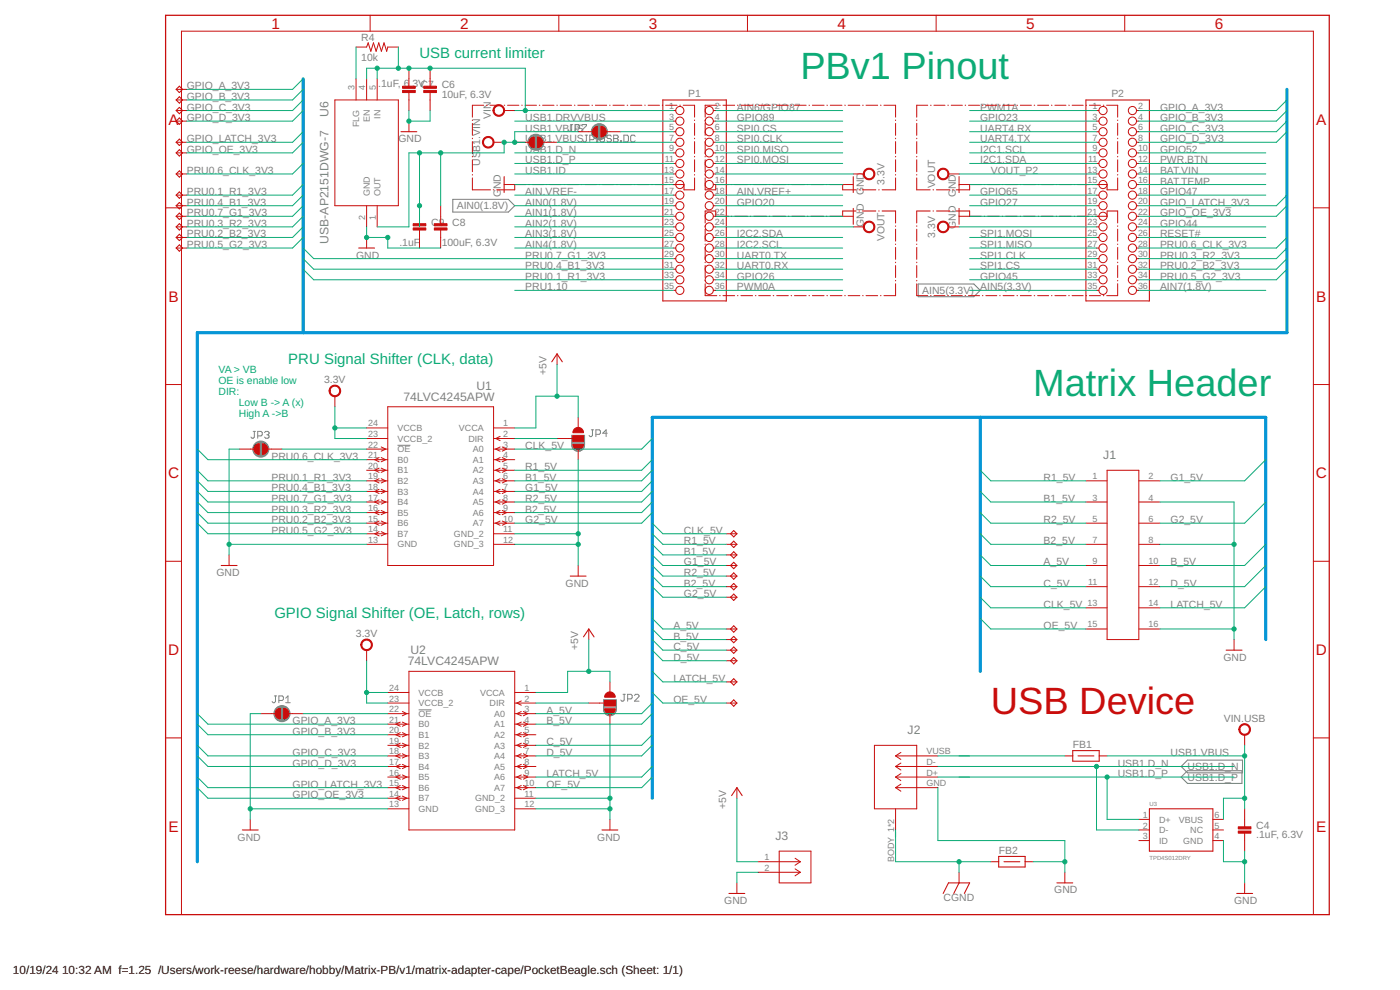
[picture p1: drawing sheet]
<svg xmlns="http://www.w3.org/2000/svg" width="420mm" height="297mm" viewBox="0 0 420 297" stroke-linecap="round" stroke-linejoin="round" font-family="sans-serif">
<g fill="none" stroke="#808080" stroke-width=".3">
<path d="M171.2 37.4h.7M171.6 37.4v1.7l-.4 .3h-.3l-.4-.3M172.6 38.7h1l.3-.3v-.7l-.3-.3h-1v2M174.6 37.4h1.4v.3l-1.4 1.4v.3M175.6 40.6h.7M176 40.6v1.6l-.4 .4h-.3l-.3-.4M177 41.9h1l.4-.3v-.7l-.4-.3h-1v2M179 42.2h.4v.4h-.4zM180.1 40.6v1.6l.3 .4h.7l.3-.4v-1.6M183.5 40.9l-.4-.3h-.6l-.4 .3v.3l.4 .4h.6l.4 .3v.3l-.4 .4h-.6l-.4-.4M184.2 40.6h1l.3 .3v.3l-.3 .4 .3 .3v.3l-.3 .4h-1zM184.2 41.6h1"/>
<path d="M186.2 42.2h.3v.4h-.3zM187.2 40.6h1.1l.3 .3v1.3l-.3 .4h-1.1zM190.6 40.9l-.3-.3h-.7l-.3 .3v1.3l.3 .4h.7l.3-.4M76 129.4h.7M76.3 129.4v1.7l-.3 .4h-.4l-.3-.4M77.3 130.8h1.1l.3-.3v-.7l-.3-.4h-1.1v2.1M79.4 129.8l.3-.4h.7l.4 .4v.3l-.4 .4M80.1 130.5h.3M80.4 130.5l.4 .3v.3l-.4 .4h-.7l-.3-.4M119.3 133.6h3.9M177.5 129h.6M177.8 129v1.7l-.3 .3h-.4l-.3-.3"/>
<path d="M178.8 130.3h1.1l.3-.3v-.7l-.3-.3h-1.1v2M182.2 130h-1.3l1-1v2M82.3 208.8h.7M82.7 208.8v1.7l-.4 .3h-.3l-.3-.3M83.7 210.2h1l.3-.4v-.7l-.3-.3h-1v2M85.7 210.8h1.4M85.7 209.5l.7-.7v2M125.6 213h3.9M187 208.3h.7M187.3 208.3v1.7l-.3 .4h-.4l-.3-.4M188.4 209.7h1l.3-.3v-.7l-.3-.4h-1v2.1M190.4 208.7l.4-.4h.6l.4 .4v.3l-1.4 1.4h1.4"/>
</g>
<g fill="#808080" stroke="#808080" stroke-width=".3">
<circle cx="84.6" cy="214.1" r="2.41"/>
<circle cx="78.3" cy="134.7" r="2.41"/>
<circle cx="160.8" cy="42.7" r="2.41"/>
<circle cx="179.9" cy="39.5" r="2.41"/>
</g>
<g fill="none" stroke="#808080" stroke-width=".32">
<path d="M135.9 59.8h16.7l1.9 1.9-1.9 1.9h-16.7zM275.6 85.2h16.7l1.9 1.9-1.9 1.9h-16.7zM171.6 133.5h3.8M171.6 133.3h3.8M171.6 133h3.8M171.6 132.7h3.8M171.6 132.4h3.8M171.6 132.1h3.8M171.6 131.8h3.8M171.6 131.6h3.8M171.6 131.3h3.8M171.6 131h3.8"/>
<path d="M171.6 130.7h3.8M171.6 133.8v-3.2h3.8v3.2M171.6 133.8l.5 .9M171.6 133.8h3.8M171.7 134.1h3.6M171.9 134.4h3.3M172 134.7h3M172.1 134.7l.8 .6M172.3 135h2.4M172.8 135.3h1.4M172.9 135.3h1.3M175 134.7l-.8 .6"/>
<path d="M175.4 133.8l-.4 .9M181.1 210h3.9v2.9a1.9 1.9 0 0 1-2 1.9 1.9 1.9 0 0 1-1.9-1.9zM181.1 213h3.8M181.1 212.7h3.9M181.1 212.4h3.9M181.1 212.1h3.9M181.1 211.8h3.9M181.1 211.5h3.9M181.1 211.3h3.9M181.1 211h3.9M181.1 210.7h3.9M181.1 210.4h3.9"/>
<path d="M181.1 210.1h3.9M181.2 213.3h3.7M181.3 213.6h3.5M181.4 213.8h3.3M181.6 214.1h2.9M181.9 214.4h2.2M182.6 214.7h.9M354.5 233.2l1.9-2h16.3v3.9h-16.3zM354.5 230l1.9-1.9h16.5v3.8h-16.5z"/>
</g>
<g fill="none" stroke="#c90d0c" stroke-width=".3">
<path d="M106.8 14.1h3.2l.5-1.3 .8 2.6 .8-2.6 .8 2.6 .8-2.6 .8 2.6 .8-2.6 .8 2.6 .3-1.3h3.1M111.1 4.6v4.8M167.7 4.6v4.8M224.3 4.6v4.8M280.9 4.6v4.8M337.5 4.6v4.8M52.9 33.2h3.1M52.9 36.3h3.1M52.9 26.8h3.1M52.9 30h3.1M100.5 30h19v31.7h-19zM106.8 23.6v6.4"/>
<path d="M110 23.6v6.4M113.2 23.6v6.4M122.7 20.5v5.7M122.7 27.5v5.7M122.7 36.3v3.2M129.1 20.5v5.7M129.1 27.5v5.7M141.8 36v.2M141.8 37v3.6M145.2 31.6h-3.4v3.6M146 31.6h.2M147 31.6h3.5"/>
<path d="M151.3 31.6h.2M151.3 33.2h3.2M152.3 31.6h3.4M156.6 31.6h.1M157.6 31.6h3.4M161.8 31.6h.2M162.9 31.6h3.4M167.1 31.6h.2M168.1 31.6h3.4M172.4 31.6h.2M173.4 31.6h3.4M173.5 39.5h4.3"/>
<path d="M177.7 31.6h.1M178.7 31.6h3.4M181.9 39.5h4.3M182.9 31.6h.2M184 31.6h3.3M188.2 31.6h.2M189.2 31.6h3.4M193.5 31.6h.2M194.5 31.6h3.4M198.8 31.6h.1M199.8 31.6h3.4M202.1 33.2h.7"/>
<path d="M202.1 36.3h.7M202.1 39.5h.7M204 31.6h.2M205 31.6h3.4v3.6M208.4 36v.2M208.4 37v3.6M211.6 36v.2M211.6 37v3.6M214.1 33.2h.7M214.1 36.3h.7M214.1 39.5h.7M215.1 31.6h-3.5v3.6"/>
<path d="M216 31.6h.1M217 31.6h3.5M221.3 31.6h.2M222.4 31.6h3.4M226.7 31.6h.2M227.7 31.6h3.5M232.1 31.6h.1M233.1 31.6h3.5M237.4 31.6h.2M238.4 31.6h3.5M242.8 31.6h.2M243.8 31.6h3.5"/>
<path d="M248.2 31.6h.1M249.2 31.6h3.5M253.5 31.6h.2M254.6 31.6h3.4M258.9 31.6h.2M259.9 31.6h3.5M264.2 31.6h.2M265.3 31.6h3.5v3.6M268.8 36v.2M268.8 37v3.6M275.1 36v.2M275.1 37v3.6"/>
<path d="M278.4 31.6h-3.3v3.6M279.3 31.6h.1M280.3 31.6h3.3M284.5 31.6h.1M285.5 31.6h3.3M289.6 31.6h.2M290.7 31.6h3.3M294.8 31.6h.2M295.8 31.6h3.3M300 31.6h.2M301 31.6h3.3M305.2 31.6h.2"/>
<path d="M306.2 31.6h3.3M310.4 31.6h.1M311.4 31.6h3.3M315.6 31.6h.1M316.6 31.6h3.3M320.7 31.6h.2M321.8 31.6h3.3M325.9 31.6h.2M326.9 31.6h3.4M329.1 33.2h.7M329.1 36.3h.7M329.1 39.5h.7"/>
<path d="M331.1 31.6h.2M332.1 31.6h3.3v3.6M335.4 36v.2M335.4 37v3.6M341.1 33.2h.7M341.1 36.3h.7M341.1 39.5h.7M52.9 52.2h3.1M52.9 42.7h3.1M52.9 45.9h3.1M52.9 58.5h3.1M141.8 41.5v.1"/>
<path d="M141.8 42.5v3.6M141.8 46.9v.2M141.8 47.9v3.6M141.8 52.4v.1M141.8 53.4v3.6h5.4M148 57h.2M148.1 42.7h3.2M151.3 55.4h6.6M154.5 55.4v1.6h-5.4M154.5 42.7h4.2M158.7 55.4h.2M159.7 55.4h3.4"/>
<path d="M162.9 42.7h4.3M164 55.4h.1M165 55.4h3.4M169.2 55.4h.2M170.3 55.4h3.4M174.5 55.4h.2M175.5 55.4h3.4M179.8 55.4h.2M180.8 55.4h3.4M185.1 55.4h.1M186.1 55.4h3.4M190.3 55.4h.2"/>
<path d="M191.3 55.4h3.4M195.6 55.4h.1M196.6 55.4h3.4M200.9 55.4h.1M202.1 52.2h.7M202.1 42.7h.7M202.1 45.9h.7M202.1 49h.7M202.1 58.5h.7M208.4 53.4v3.6h-3.1v-1.6h-3.4M208.4 41.5v.1M208.4 42.5v3.6"/>
<path d="M208.4 46.9v.2M208.4 47.9v3.6M208.4 52.4v.1M211.6 53.4v3.6h3.2v-1.6M211.6 41.5v.1M211.6 42.5v3.6M211.6 46.9v.2M211.6 47.9v3.6M211.6 52.4v.1M214.1 55.4h4.5M214.1 52.2h.7M214.1 42.7h.7"/>
<path d="M214.1 45.9h.7M214.1 49h.7M214.1 58.5h.7M219.5 55.4h.1M220.5 55.4h3.8M225.2 55.4h.2M226.2 55.4h3.9M230.9 55.4h.2M231.9 55.4h3.9M236.6 55.4h.2M237.6 55.4h3.9M242.3 55.4h.2"/>
<path d="M243.4 55.4h3.8M248 55.4h.2M249 55.4h7.1M252.9 55.4v1.6h4M256.1 52.2h3.1M257.8 57h.2M258.8 57h4M263.7 57h.2M268.8 41.5v.1M268.8 42.5v3.6M268.8 46.9v.2M268.8 47.9v3.6"/>
<path d="M268.8 52.4v.1M268.8 53.4v3.6h-4.1M275.1 53.4v3.6h4.1M275.1 41.5v.1M275.1 42.5v3.6M275.1 46.9v.2M275.1 47.9v3.6M275.1 52.4v.1M280 57h.2M281 57h4.1M284.6 52.2h3.2M285.9 57h.2"/>
<path d="M287.8 55.4h6.7M291 55.4v1.6h-4M295.4 55.4h.1M296.4 55.4h3.5M300.8 55.4h.1M301.8 55.4h3.5M306.2 55.4h.1M307.2 55.4h3.5M311.6 55.4h.1M312.6 55.4h3.5M316.9 55.4h.2M318 55.4h3.5"/>
<path d="M322.3 55.4h.2M323.3 55.4h3.6M327.7 55.4h.2M329.1 52.2h.7M329.1 42.7h.7M329.1 45.9h.7M329.1 49h.7M329.1 58.5h.7M335.4 53.4v3.6h-3.1v-1.6h-3.6M335.4 41.5v.1M335.4 42.5v3.6M335.4 46.9v.2"/>
<path d="M335.4 47.9v3.6M335.4 52.4v.1M341.1 55.4h.7M341.1 52.2h.7M341.1 42.7h.7M341.1 45.9h.7M341.1 49h.7M341.1 58.5h.7M49.7 62.4h4.8M52.9 64.9h3.1M52.9 68.1h3.1M52.9 61.7h3.1"/>
<path d="M52.9 71.2h3.1M52.9 74.4h3.1M110 61.7v6.4M110 71.2v3.2M113.2 61.7v6.4M125.9 61.7v5.7M125.9 68.7v5.7M132.2 61.7v5.7M132.2 68.7v5.7M202.1 64.9h.7M202.1 68.1h.7M202.1 61.7h.7"/>
<path d="M202.1 71.2h.7M202.1 74.4h.7M202.1 77.6h.7M211.6 67.8v.1M211.6 68.8v3.5M211.6 73.2v.2M211.6 74.2v3.6M211.6 78.7v.1M211.6 79.7v3.6M214.1 64.9h4.5M214.1 68.1h.7M214.1 61.7h.7"/>
<path d="M214.1 71.2h.7M214.1 74.4h.7M214.1 77.6h.7M214.8 64.9v-1.6h-3.2v3.6M219.5 64.9h.1M220.5 64.9h3.8M225.2 64.9h.2M226.2 64.9h3.9M230.9 64.9h.2M231.9 64.9h3.9M236.6 64.9h.2M237.6 64.9h3.9"/>
<path d="M242.3 64.9h.2M243.4 64.9h3.8M248 64.9h.2M249 64.9h7.1M256.1 68.1h3.1M256.9 63.3h-4v1.6M257.8 63.3h.2M258.8 63.3h4M263.7 63.3h.2M264.7 63.3h4.1v3.6M268.8 67.8v.1M268.8 68.8v3.5"/>
<path d="M268.8 73.2v.2M268.8 74.2v3.6M268.8 78.7v.1M268.8 79.7v3.6M275.1 67.8v.1M275.1 68.8v3.5M275.1 73.2v.2M275.1 74.2v3.6M275.1 78.7v.1M275.1 79.7v3.6M279.2 63.3h-4.1v3.6M280 63.3h.2"/>
<path d="M281 63.3h4.1M284.6 68.1h3.2M285.9 63.3h.2M287 63.3h4v1.6M287.8 64.9h6.7M295.4 64.9h.1M296.4 64.9h3.5M300.8 64.9h.1M301.8 64.9h3.5M306.2 64.9h.1M307.2 64.9h3.5M311.6 64.9h.1"/>
<path d="M312.6 64.9h3.5M316.9 64.9h.2M318 64.9h3.5M322.3 64.9h.2M323.3 64.9h3.6M327.7 64.9h.2M328.7 64.9h3.6v-1.6h3.1v3.6M329.1 68.1h.7M329.1 61.7h.7M329.1 71.2h.7M329.1 74.4h.7M329.1 77.6h.7"/>
<path d="M335.4 67.8v.1M335.4 68.8v3.5M335.4 73.2v.2M335.4 74.2v3.6M335.4 78.7v.1M335.4 79.7v3.6M341.1 64.9h.7M341.1 68.1h.7M341.1 61.7h.7M341.1 71.2h.7M341.1 74.4h.7M341.1 77.6h.7"/>
<path d="M394.2 62.4h4.7M202.1 80.8h.7M202.1 83.9h.7M202.1 87.1h.7M211.6 85.1v3.6h3.5M211.6 84.1v.2M214.1 80.8h.7M214.1 83.9h.7M214.1 87.1h.7M216 88.7h.1M217 88.7h3.5M221.3 88.7h.2"/>
<path d="M222.4 88.7h3.4M226.7 88.7h.2M227.7 88.7h3.5M232.1 88.7h.1M233.1 88.7h3.5M237.4 88.7h.2M238.4 88.7h3.5M242.8 88.7h.2M243.8 88.7h3.5M248.2 88.7h.1M249.2 88.7h3.5M253.5 88.7h.2"/>
<path d="M254.6 88.7h3.4M258.9 88.7h.2M259.9 88.7h3.5M264.2 88.7h.2M268.8 84.1v.2M268.8 85.1v3.6h-3.5M275.1 84.1v.2M275.1 85.1v3.6h3.3M279.3 88.7h.1M280.3 88.7h3.3M284.5 88.7h.1M285.5 88.7h3.3"/>
<path d="M289.6 88.7h.2M290.7 88.7h3.3M294.8 88.7h.2M295.8 88.7h3.3M300 88.7h.2M301 88.7h3.3M305.2 88.7h.2M306.2 88.7h3.3M310.4 88.7h.1M311.4 88.7h3.3M315.6 88.7h.1M316.6 88.7h3.3"/>
<path d="M320.7 88.7h.2M321.8 88.7h3.3M325.9 88.7h.2M326.9 88.7h3.4M329.1 80.8h.7M329.1 83.9h.7M329.1 87.1h.7M331.1 88.7h.2M335.4 85.1v3.6h-3.3M335.4 84.1v.2M341.1 80.8h.7M341.1 83.9h.7"/>
<path d="M341.1 87.1h.7M49.7 115.4h4.8M100.5 118.9v3.1M167.2 106.2v3.1M394.2 115.4h4.7M71.9 134.7h4.3M80.3 134.7h4.3M110 128.4h6.4M110 131.6h6.4M110 134.7h6.4M110 137.9h6.4M113.8 137.3l-1.3 .6 1.3 .7"/>
<path d="M114.4 137.3l1.3 .6-1.3 .7M114.4 134.1l1.3 .6-1.3 .7M116.4 122h31.7v47.7h-31.7zM148.1 128.4h6.4M148.1 131.6h6.4M148.1 134.7h6.4M148.1 137.9h6.4M150.1 130.9l-1.3 .7 1.3 .6M150.1 134.1l-1.3 .6 1.3 .7M150.1 137.3l-1.3 .6 1.3 .7M150.7 134.1l1.3 .6-1.3 .7M150.7 137.3l1.3 .6-1.3 .7"/>
<path d="M167.2 131.6h4.7M171.9 130.8h3.2v1.6h-3.2zM173.5 125.2v3.2M173.5 134.7v3.2M110 144.3h6.4M110 150.6h6.4M110 157h6.4M110 141.1h6.4M110 147.4h6.4M110 153.8h6.4M113.8 159.5l-1.3 .6 1.3 .7M113.8 156.3l-1.3 .7 1.3 .6"/>
<path d="M113.8 153.2l-1.3 .6 1.3 .6M113.8 150l-1.3 .6 1.3 .7M113.8 146.8l-1.3 .6 1.3 .7M113.8 143.6l-1.3 .7 1.3 .6M113.8 140.5l-1.3 .6 1.3 .6M114.4 159.5l1.3 .6-1.3 .7M114.4 156.3l1.3 .7-1.3 .6M114.4 153.2l1.3 .6-1.3 .6M114.4 150l1.3 .6-1.3 .7M114.4 146.8l1.3 .6-1.3 .7M114.4 143.6l1.3 .7-1.3 .6M114.4 140.5l1.3 .6-1.3 .6"/>
<path d="M148.1 144.3h6.4M148.1 150.6h6.4M148.1 157h6.4M148.1 141.1h6.4M148.1 147.4h6.4M148.1 153.8h6.4M150.1 140.5l-1.3 .6 1.3 .6M150.1 143.6l-1.3 .7 1.3 .6M150.1 146.8l-1.3 .6 1.3 .7M150.1 150l-1.3 .6 1.3 .7M150.1 153.2l-1.3 .6 1.3 .6M150.1 156.3l-1.3 .7 1.3 .6"/>
<path d="M150.7 140.5l1.3 .6-1.3 .6M150.7 143.6l1.3 .7-1.3 .6M150.7 146.8l1.3 .6-1.3 .7M150.7 150l1.3 .6-1.3 .7M150.7 153.2l1.3 .6-1.3 .6M150.7 156.3l1.3 .7-1.3 .6M325.9 144.3h6.4M325.9 150.6h6.4M325.9 157h6.4M332.3 141.1h9.5v50.8h-9.5zM341.8 144.3h6.3M341.8 150.6h6.3"/>
<path d="M341.8 157h6.3M49.7 168.4h4.8M68.7 166.5v3.2M110 163.3h6.4M110 160.1h6.4M148.1 163.3h6.4M148.1 160.1h6.4M173.5 169.7v3.1M218 163.3h3.1M218 169.7h3.1M218 176h3.1M218 160.1h3.1"/>
<path d="M218 166.5h3.1M218 172.8h3.1M218 179.2h3.1M325.9 163.3h6.4M325.9 169.7h6.4M325.9 176h6.4M341.8 163.3h6.3M341.8 169.7h6.3M341.8 176h6.3M394.2 168.4h4.7M110 195.1v3.1M176.7 188.7v3.2"/>
<path d="M218 188.7h3.1M218 191.9h3.1M218 195.1h3.1M218 198.2h3.1M325.9 182.4h6.4M325.9 188.7h6.4M341.8 182.4h6.3M341.8 188.7h6.3M370.4 191.9v3.2M78.3 214.1h4.3M86.7 214.1h4.3M116.4 207.8h6.3"/>
<path d="M116.4 210.9h6.3M116.4 214.1h6.3M116.4 217.3h6.3M120.1 219.8l-1.3 .7 1.3 .6M120.1 216.7l-1.3 .6 1.3 .6M120.8 219.8l1.3 .7-1.3 .6M120.8 216.7l1.3 .6-1.3 .6M120.8 213.5l1.3 .6-1.3 .7M122.7 201.4h31.8v47.6h-31.8zM154.5 207.8h6.3M154.5 210.9h6.3M154.5 214.1h6.3"/>
<path d="M154.5 217.3h6.3M156.4 210.3l-1.3 .6 1.3 .7M156.4 213.5l-1.3 .6 1.3 .7M156.4 216.7l-1.3 .6 1.3 .6M156.4 219.8l-1.3 .7 1.3 .6M157.1 213.5l1.3 .6-1.3 .7M157.1 216.7l1.3 .6-1.3 .6M157.1 219.8l1.3 .7-1.3 .6M176.7 210.9h4.8M181.5 210.1h3.1v1.6h-3.1zM183 204.6v3.2M183 214.1v3.2"/>
<path d="M218 210.9h3.1M218 204.6h3.1M49.7 221.4h4.8M116.4 226.8h6.3M116.4 220.5h6.3M116.4 223.6h6.3M116.4 230h6.3M116.4 233.2h6.3M116.4 236.3h6.3M116.4 239.5h6.3M120.1 238.9l-1.3 .6 1.3 .6M120.1 235.7l-1.3 .6 1.3 .7"/>
<path d="M120.1 232.5l-1.3 .7 1.3 .6M120.1 229.3l-1.3 .7 1.3 .6M120.1 226.2l-1.3 .6 1.3 .6M120.1 223l-1.3 .6 1.3 .7M120.8 238.9l1.3 .6-1.3 .6M120.8 235.7l1.3 .6-1.3 .7M120.8 232.5l1.3 .7-1.3 .6M120.8 229.3l1.3 .7-1.3 .6M120.8 226.2l1.3 .6-1.3 .6M120.8 223l1.3 .6-1.3 .7M154.5 226.8h6.3M154.5 220.5h6.3"/>
<path d="M154.5 223.6h6.3M154.5 230h6.3M154.5 233.2h6.3M154.5 236.3h6.3M154.5 239.5h6.3M156.4 223l-1.3 .6 1.3 .7M156.4 226.2l-1.3 .6 1.3 .6M156.4 229.3l-1.3 .7 1.3 .6M156.4 232.5l-1.3 .7 1.3 .6M156.4 235.7l-1.3 .6 1.3 .7M157.1 223l1.3 .6-1.3 .7M157.1 226.2l1.3 .6-1.3 .6"/>
<path d="M157.1 229.3l1.3 .7-1.3 .6M157.1 232.5l1.3 .7-1.3 .6M157.1 235.7l1.3 .6-1.3 .7M221.1 236.3v3.2M262.4 223.6h12.7v19.1h-12.7zM268.8 226.8h12.7M268.8 230h12.7M268.8 233.2h12.7M268.8 236.3h12.7M268.8 226.8l1.6 1.1M268.8 230l1.6 1M268.8 233.2l1.6 1"/>
<path d="M268.8 236.3l1.6 1.1M270.4 225.8l-1.6 1M270.4 228.9l-1.6 1.1M270.4 232.1l-1.6 1.1M270.4 235.3l-1.6 1M319.6 226.8h2.3M329.9 226.8h2.4M373.5 220.5v3.1M394.2 221.4h4.7M75.1 245.9v3.1M116.4 242.7h6.3M154.5 242.7h6.3"/>
<path d="M183 245.9v3.1M227.5 258.6h12.7M233.8 255.4h9.6v9.5h-9.6zM238.6 257.5l1.6 1.1M240.2 258.6l-1.6 1M268.8 242.7v6.3M297.3 258.6h2.4M307.7 258.6h2.3M341.8 245.9h3.2M341.8 249h3.2M341.8 252.2h3.2M364 245.9h3.2"/>
<path d="M364 249h3.2M364 252.2h3.2M373.5 242.7v5.7M373.5 249.7v5.7M54.5 274.4v-265h339.7v265M221.1 264.9v3.2M227.5 261.7h12.7M238.6 260.7l1.6 1M240.2 261.7l-1.6 1.1M287.8 261.7v3.2M319.6 261.7v3.2M373.5 264.9v3.2"/>
<circle cx="204" cy="39.5" r="1.23"/>
<circle cx="204" cy="36.3" r="1.23"/>
<circle cx="204" cy="33.2" r="1.23"/>
<circle cx="212.9" cy="33.2" r="1.23"/>
<circle cx="212.9" cy="39.5" r="1.23"/>
<circle cx="212.9" cy="36.3" r="1.23"/>
<circle cx="331" cy="36.3" r="1.23"/>
<circle cx="331" cy="33.2" r="1.23"/>
<circle cx="331" cy="39.5" r="1.23"/>
<circle cx="339.9" cy="36.3" r="1.23"/>
<circle cx="339.9" cy="39.5" r="1.23"/>
<circle cx="339.9" cy="33.2" r="1.23"/>
<circle cx="204" cy="45.9" r="1.23"/>
<circle cx="204" cy="49" r="1.23"/>
<circle cx="204" cy="58.5" r="1.23"/>
<circle cx="204" cy="55.4" r="1.23"/>
<circle cx="204" cy="42.7" r="1.23"/>
<circle cx="204" cy="52.2" r="1.23"/>
<circle cx="212.9" cy="55.4" r="1.23"/>
<circle cx="212.9" cy="52.2" r="1.23"/>
<circle cx="212.9" cy="42.7" r="1.23"/>
<circle cx="212.9" cy="58.5" r="1.23"/>
<circle cx="212.9" cy="45.9" r="1.23"/>
<circle cx="212.9" cy="49" r="1.23"/>
<circle cx="331" cy="55.4" r="1.23"/>
<circle cx="331" cy="49" r="1.23"/>
<circle cx="331" cy="45.9" r="1.23"/>
<circle cx="331" cy="42.7" r="1.23"/>
<circle cx="331" cy="58.5" r="1.23"/>
<circle cx="331" cy="52.2" r="1.23"/>
<circle cx="339.9" cy="42.7" r="1.23"/>
<circle cx="339.9" cy="45.9" r="1.23"/>
<circle cx="339.9" cy="49" r="1.23"/>
<circle cx="339.9" cy="58.5" r="1.23"/>
<circle cx="339.9" cy="52.2" r="1.23"/>
<circle cx="339.9" cy="55.4" r="1.23"/>
<circle cx="204" cy="64.9" r="1.23"/>
<circle cx="204" cy="61.7" r="1.23"/>
<circle cx="204" cy="68.1" r="1.23"/>
<circle cx="204" cy="71.2" r="1.23"/>
<circle cx="204" cy="77.6" r="1.23"/>
<circle cx="204" cy="74.4" r="1.23"/>
<circle cx="212.9" cy="64.9" r="1.23"/>
<circle cx="212.9" cy="71.2" r="1.23"/>
<circle cx="212.9" cy="74.4" r="1.23"/>
<circle cx="212.9" cy="77.6" r="1.23"/>
<circle cx="212.9" cy="68.1" r="1.23"/>
<circle cx="212.9" cy="61.7" r="1.23"/>
<circle cx="331" cy="64.9" r="1.23"/>
<circle cx="331" cy="68.1" r="1.23"/>
<circle cx="331" cy="61.7" r="1.23"/>
<circle cx="331" cy="77.6" r="1.23"/>
<circle cx="331" cy="71.2" r="1.23"/>
<circle cx="331" cy="74.4" r="1.23"/>
<circle cx="339.9" cy="61.7" r="1.23"/>
<circle cx="339.9" cy="68.1" r="1.23"/>
<circle cx="339.9" cy="77.6" r="1.23"/>
<circle cx="339.9" cy="64.9" r="1.23"/>
<circle cx="339.9" cy="71.2" r="1.23"/>
<circle cx="339.9" cy="74.4" r="1.23"/>
<circle cx="204" cy="87.1" r="1.23"/>
<circle cx="204" cy="83.9" r="1.23"/>
<circle cx="204" cy="80.8" r="1.23"/>
<circle cx="212.9" cy="87.1" r="1.23"/>
<circle cx="212.9" cy="83.9" r="1.23"/>
<circle cx="212.9" cy="80.8" r="1.23"/>
<circle cx="331" cy="87.1" r="1.23"/>
<circle cx="331" cy="80.8" r="1.23"/>
<circle cx="331" cy="83.9" r="1.23"/>
<circle cx="339.9" cy="87.1" r="1.23"/>
<circle cx="339.9" cy="83.9" r="1.23"/>
<circle cx="339.9" cy="80.8" r="1.23"/>
</g>
<g fill="#c90d0c" stroke="#c90d0c" stroke-width=".3">
<path d="M372.2 217.8a1.75 1.75 0 0 1 2.8 .1 1.75 1.75 0 0 1-1 2.6 1.75 1.75 0 0 1-2.2-1.6h.3a1.42 1.42 0 0 1 2-1.3 1.42 1.42 0 0 1 .3 2.4 1.42 1.42 0 0 1-2.2-.8l-.1-.3h-.3z" fill-rule="evenodd"/>
<path d="M148.3 32.1a1.75 1.75 0 0 1 2.8 .1 1.75 1.75 0 0 1-.9 2.6 1.75 1.75 0 0 1-2.2-1.6h.3a1.43 1.43 0 0 1 2-1.4 1.43 1.43 0 0 1 .3 2.4 1.43 1.43 0 0 1-2.3-.7v-.3h-.3z" fill-rule="evenodd"/>
<path d="M281.7 51.1a1.75 1.75 0 0 1 2.8 .1 1.75 1.75 0 0 1-.9 2.7 1.75 1.75 0 0 1-2.3-1.7h.3a1.42 1.42 0 0 1 2.1-1.3 1.42 1.42 0 0 1 .3 2.4 1.42 1.42 0 0 1-2.3-.8l-.1-.3h-.3z" fill-rule="evenodd"/>
<path d="M259.5 67a1.75 1.75 0 0 1 2.8 .1 1.75 1.75 0 0 1-1 2.7 1.75 1.75 0 0 1-2.2-1.7h.3a1.42 1.42 0 0 1 2-1.3 1.42 1.42 0 0 1 .3 2.3 1.42 1.42 0 0 1-2.3-.7v-.3h-.3z" fill-rule="evenodd"/>
<path d="M259.5 51.1a1.75 1.75 0 0 1 2.8 .1 1.75 1.75 0 0 1-1 2.7 1.75 1.75 0 0 1-2.2-1.7h.3a1.42 1.42 0 0 1 2-1.3 1.42 1.42 0 0 1 .3 2.4 1.42 1.42 0 0 1-2.3-.8v-.3h-.3z" fill-rule="evenodd"/>
<path d="M281.7 67a1.75 1.75 0 0 1 2.8 .1 1.75 1.75 0 0 1-.9 2.7 1.75 1.75 0 0 1-2.3-1.7h.3a1.42 1.42 0 0 1 2-1.3 1.42 1.42 0 0 1 .4 2.3 1.42 1.42 0 0 1-2.3-.7l-.1-.3h-.3z" fill-rule="evenodd"/>
<path d="M145.2 41.6a1.75 1.75 0 0 1 2.8 .1 1.75 1.75 0 0 1-1 2.6 1.75 1.75 0 0 1-2.2-1.6h.3a1.43 1.43 0 0 1 2-1.3 1.43 1.43 0 0 1 .3 2.4 1.43 1.43 0 0 1-2.3-.8v-.3h-.3z" fill-rule="evenodd"/>
<path d="M83.1 212.9l1.1-.4v3.2a1.61 1.61 0 0 1-1.5-1 1.61 1.61 0 0 1 .4-1.8z" fill-rule="evenodd"/>
<path d="M85.1 212.5a1.59 1.59 0 0 1 1.6 1.6 1.59 1.59 0 0 1-1.6 1.6z" fill-rule="evenodd"/>
<path d="M181.5 212.7h3.1a1.59 1.59 0 0 1-1.6 1.6 1.59 1.59 0 0 1-1.5-1.6z" fill-rule="evenodd"/>
<path d="M181.9 208.1a1.59 1.59 0 0 1 1.7-.4 1.59 1.59 0 0 1 1 1.5h-3.1z" fill-rule="evenodd"/>
<path d="M108.7 192.4a1.74 1.74 0 0 1 2.8 .1 1.74 1.74 0 0 1-1 2.6 1.74 1.74 0 0 1-2.2-1.6h.3a1.43 1.43 0 0 1 2.1-1.2 1.43 1.43 0 0 1 .2 2.4 1.43 1.43 0 0 1-2.3-.9v-.3h-.3z" fill-rule="evenodd"/>
<path d="M99.1 116.2a1.74 1.74 0 0 1 2.8 .1 1.74 1.74 0 0 1-.9 2.6 1.74 1.74 0 0 1-2.2-1.6h.3a1.43 1.43 0 0 1 2.1-1.2 1.43 1.43 0 0 1 .2 2.4 1.43 1.43 0 0 1-2.3-.9v-.3h-.3z" fill-rule="evenodd"/>
<path d="M76.7 133.6l1.1-.4v3.1a1.59 1.59 0 0 1-1.5-1 1.59 1.59 0 0 1 .4-1.7z" fill-rule="evenodd"/>
<path d="M78.8 133.2a1.59 1.59 0 0 1 1.5 1.5 1.59 1.59 0 0 1-1.5 1.6z" fill-rule="evenodd"/>
<path d="M171.9 133.3h3.2a1.59 1.59 0 0 1-1.6 1.6 1.59 1.59 0 0 1-1.6-1.6z" fill-rule="evenodd"/>
<path d="M172.3 128.8a1.59 1.59 0 0 1 1.8-.5 1.59 1.59 0 0 1 1 1.5h-3.2z" fill-rule="evenodd"/>
<path d="M159.3 41.5l1-.4v3.2a1.59 1.59 0 0 1-1.5-1 1.59 1.59 0 0 1 .5-1.8z" fill-rule="evenodd"/>
<path d="M161.3 41.1a1.59 1.59 0 0 1 1.6 1.6 1.59 1.59 0 0 1-1.6 1.6z" fill-rule="evenodd"/>
<path d="M178.3 38.3l1.1-.4v3.2a1.59 1.59 0 0 1-1.5-1 1.59 1.59 0 0 1 .4-1.8z" fill-rule="evenodd"/>
<path d="M180.3 37.9a1.59 1.59 0 0 1 1.6 1.6 1.59 1.59 0 0 1-1.6 1.6z" fill-rule="evenodd"/>
</g>
<g fill="none" stroke="#c90d0c" stroke-width=".32">
<path d="M53.8 25.9l1 .9-1 1-.9-1zM53.8 29l1 1-1 .9-.9-.9zM53.8 32.2l1 1-1 .9-.9-.9zM53.8 35.4l1 .9-1 1-.9-1zM120.3 39.5h4.8M198.9 30h19.1v60.3h-19.1zM325.9 30h19.1v60.3h-19.1zM52.9 52.2l.9-.9 1 .9-1 .9zM53.8 41.7l1 1-1 .9-.9-.9zM53.8 44.9l1 1-1 .9-.9-.9zM53.8 57.6l1 .9-1 1-.9-1zM151.3 53v4.8"/>
<path d="M256.1 53v4.8M287.8 53v4.8M52.9 64.9l.9-1 1 1-1 .9zM53.8 60.8l1 .9-1 1-.9-1zM53.8 67.1l1 1-1 .9-.9-.9zM53.8 70.3l1 .9-1 1-.9-1zM53.8 73.5l1 .9-1 1-.9-1zM107.7 74.4h4.7M256.1 62.5v4.8M287.8 62.5v4.8M165.6 108.6l1.6-2.4 1.6 2.4M220.2 159.2l.9 .9-.9 1-1-1z"/>
<path d="M66.4 169.7h4.7M171.1 172.8h4.8M220.2 162.4l.9 .9-.9 1-1-1zM220.2 165.5l.9 1-.9 .9-1-.9zM220.2 168.7l.9 1-.9 .9-1-.9zM220.2 171.9l.9 .9-.9 1-1-1zM220.2 175.1l.9 .9-.9 1-1-1zM220.2 178.2l.9 1-.9 .9-1-.9zM175.1 191.1l1.6-2.4 1.6 2.4M219.2 195.1l1-1 .9 1-.9 .9zM220.2 187.8l.9 .9-.9 1-1-1zM220.2 190.9l.9 1-.9 .9-1-.9z"/>
<path d="M220.2 197.3l.9 .9-.9 1-1-1zM368 195.1h4.7M220.2 203.6l.9 1-.9 .9-1-.9zM220.2 210l.9 .9-.9 1-1-1zM219.6 238.7l1.5-2.4 1.6 2.4M321.9 225.2h8v3.2h-8zM323.5 226.8h4.8M72.7 249h4.8M180.7 249h4.7M299.7 257h8v3.1h-8zM301.3 258.6h4.8M345 242.7h19v12.7h-19z"/>
<path d="M218.8 268.1h4.7M283.1 268.1l1.5-3.2h6.4l-1.6 3.2M287.8 264.9l-1.6 3.2M317.2 264.9h4.7M371.2 268.1h4.7"/>
</g>
<g fill="#c90d0c" stroke="#c90d0c" stroke-width=".3">
<path d="M371.6 249.3h3.8v.7h-3.8z"/>
<path d="M371.6 248.1h3.8v.6h-3.8z"/>
<path d="M181.5 210.2h3.1v1.5h-3.1z"/>
<path d="M171.9 130.8h3.2v1.6h-3.2z"/>
<path d="M127.2 27.1h3.8v.7h-3.8z"/>
<path d="M127.2 25.9h3.8v.6h-3.8z"/>
<path d="M120.8 27.1h3.8v.7h-3.8z"/>
<path d="M120.8 25.9h3.8v.6h-3.8z"/>
<path d="M130.3 68.4h3.9v.6h-3.9z"/>
<path d="M130.3 67.1h3.9v.7h-3.9z"/>
<path d="M124 68.4h3.8v.6h-3.8z"/>
<path d="M124 67.1h3.8v.7h-3.8z"/>
</g>
<path d="M49.7 4.6h349.2v269.8h-349.2z" fill="none" stroke="#c90d0c" stroke-width=".38"/>
<path d="M91 23.6v76.2M386.2 26.8v73h-327v158.8M294.2 125.2v76.2M379.9 191.9v-66.7h-184.2v114.3" fill="none" stroke="#0696d7" stroke-width=".95"/>
<g fill="none" stroke="#0dab76" stroke-width=".3">
<path d="M106.8 14.1v9.5M119.5 14.1v6.4M91 33.2l-3.2 3.1h-31.8M91 30l-3.2 3.2h-31.8M91 39.5l-3.2 3.2h-31.8M91 26.8l-3.2 3.2h-31.8M91 23.6l-3.2 3.2h-31.8M110 23.6v-3.1h47.6v12.7M113.2 20.5v3.1M122.7 33.2v3.1h6.4v-3.1M154.5 36.3h47.6M154.5 33.2h47.6"/>
<path d="M173.5 39.5h-19v3.2M186.2 39.5h15.9M214.8 36.3h38.1M214.8 33.2h38.1M214.8 39.5h38.1M291 36.3h38.1M291 33.2h38.1M291 39.5h38.1M386.2 33.2l-3.1 3.1h-41.3M386.2 30l-3.1 3.2h-41.3M386.2 39.5l-3.1 3.2h-41.3M386.2 36.3l-3.1 3.2h-41.3"/>
<path d="M91 42.7l-3.2 3.2h-31.8M91 49l-3.2 3.2h-31.8M91 55.4l-3.2 3.1h-31.8M91 58.5l-3.2 3.2h-31.8M125.9 45.9v22.2M132.2 45.9v15.8M154.5 55.4h47.6M154.5 45.9h47.6M154.5 52.2h47.6M154.5 49h47.6M154.5 58.5h47.6M157.6 42.7h-6.3v3.2h-28.6v22.2h-9.5"/>
<path d="M167.2 42.7h34.9M214.8 55.4h38.1M214.8 42.7h38.1M214.8 45.9h38.1M214.8 52.2h41.3M214.8 49h38.1M214.8 58.5h38.1M287.8 52.2h41.3M291 55.4h38.1M291 42.7h38.1M291 45.9h38.1M291 49h38.1"/>
<path d="M291 58.5h38.1M341.8 55.4h38.1M341.8 45.9h38.1M341.8 52.2h38.1M341.8 49h38.1M341.8 58.5h38.1M386.2 58.5l-3.1 3.2h-41.3M91 61.7l-3.2 3.2h-31.8M91 71.2l-3.2 3.2h-31.8M91 68.1l-3.2 3.1h-31.8M91 64.9l-3.2 3.2h-31.8M91 77.6l3.1 3.2h108"/>
<path d="M91 74.4l3.1 3.2h108M110 68.1v3.1h6.4v3.2h15.8M154.5 64.9h47.6M154.5 74.4h47.6M154.5 71.2h47.6M154.5 68.1h47.6M154.5 61.7h47.6M214.8 64.9h38.1M214.8 74.4h38.1M214.8 71.2h38.1M214.8 68.1h41.3M214.8 77.6h38.1"/>
<path d="M214.8 61.7h38.1M287.8 68.1h41.3M291 64.9h38.1M291 74.4h38.1M291 71.2h38.1M291 77.6h38.1M291 61.7h38.1M341.8 71.2h38.1M341.8 68.1h38.1M386.2 61.7l-3.1 3.2h-41.3M386.2 71.2l-3.1 3.2h-41.3M386.2 77.6l-3.1 3.2h-41.3"/>
<path d="M386.2 74.4l-3.1 3.2h-41.3M91 80.8l3.1 3.1h108M154.5 87.1h47.6M214.8 87.1h38.1M214.8 83.9h38.1M214.8 80.8h38.1M291 87.1h38.1M291 83.9h38.1M291 80.8h38.1M341.8 87.1h38.1M386.2 80.8l-3.1 3.1h-41.3M167.2 109.3v9.6"/>
<path d="M59.2 134.7l3.2 3.2h47.6M71.9 134.7h-3.2v31.8M84.6 134.7h25.4M100.5 122v9.6h9.5M100.5 128.4h9.5M154.5 131.6h12.7M173.5 125.2v-6.3h-12.7v9.5h-6.3M173.5 137.9v31.8M195.7 131.6l-3.1 3.1h-38.1M195.7 137.9l-3.1 3.2h-38.1M379.9 137.9l-6.4 6.4h-25.4M59.2 147.4l3.2 3.2h47.6"/>
<path d="M59.2 157l3.2 3.1h47.6M59.2 153.8l3.2 3.2h47.6M59.2 141.1l3.2 3.2h47.6M59.2 144.3l3.2 3.1h47.6M59.2 150.6l3.2 3.2h47.6M195.7 147.4l-3.1 3.2h-38.1M195.7 157l3.2 3.1h19.1M195.7 153.8l-3.1 3.2h-38.1M195.7 141.1l-3.1 3.2h-38.1M195.7 144.3l-3.1 3.1h-38.1M195.7 150.6l-3.1 3.2h-38.1M294.2 147.4l3.1 3.2h28.6"/>
<path d="M294.2 153.8l3.1 3.2h28.6M294.2 141.1l3.1 3.2h28.6M348.1 150.6h22.3v41.3M379.9 150.6l-6.4 6.4h-25.4M68.7 163.3h41.3M154.5 163.3h19M154.5 160.1h19M195.7 160.1l3.2 3.2h19.1M195.7 176l3.2 3.2h19.1M195.7 166.5l3.2 3.2h19.1M195.7 172.8l3.2 3.2h19.1M195.7 169.7l3.2 3.1h19.1"/>
<path d="M195.7 163.3l3.2 3.2h19.1M294.2 160.1l3.1 3.2h28.6M294.2 166.5l3.1 3.2h28.6M294.2 179.2l3.1 3.2h28.6M294.2 172.8l3.1 3.2h28.6M348.1 163.3h22.3M379.9 163.3l-6.4 6.4h-25.4M379.9 176l-6.4 6.4h-25.4M379.9 169.7l-6.4 6.3h-25.4M110 198.2v12.7h6.4M176.7 191.9v9.5M195.7 182.4v3.1l3.2 3.2h19.1"/>
<path d="M195.7 188.7l3.2 3.2h19.1M195.7 191.9l3.2 3.2h19.1M195.7 195.1l3.2 3.1h19.1M294.2 185.5l3.1 3.2h28.6M348.1 188.7h22.3M59.2 217.3l3.2 3.2h54M59.2 214.1l3.2 3.2h54M78.3 214.1h-3.2v31.8M91 214.1h25.4M110 207.8h6.4M160.8 210.9h15.9M183 204.6v-3.2h-12.7v6.4h-9.5"/>
<path d="M183 217.3v28.6M195.7 210.9l-3.1 3.2h-31.8M195.7 214.1l-3.1 3.2h-31.8M195.7 207.8l3.2 3.1h19.1M195.7 201.4l3.2 3.2h19.1M59.2 236.3l3.2 3.2h54M59.2 223.6l3.2 3.2h54M59.2 226.8l3.2 3.2h54M59.2 233.2l3.2 3.1h54M160.8 239.5h22.2M195.7 223.6l-3.1 3.2h-31.8M195.7 233.2l-3.1 3.1h-31.8"/>
<path d="M195.7 220.5l-3.1 3.1h-31.8M195.7 230l-3.1 3.2h-31.8M221.1 239.5v19.1h6.4M281.5 236.3v15.9h38.1v9.5M281.5 226.8h38.1M281.5 230h88.9M281.5 233.2h88.9M329.1 230v19h12.7M332.3 226.8h41.2M332.3 233.2v12.7h9.5M373.5 223.6v19.1M373.5 239.5h-6.3v6.4"/>
<path d="M75.1 242.7h41.3M160.8 242.7h22.2M268.8 249v9.6h28.5M287.8 258.6v3.1M310 258.6h9.6M367.2 252.2v6.4h6.3M373.5 255.4v9.5M227.5 261.7h-6.4v3.2"/>
</g>
<g fill="#0dab76" stroke="#0dab76" stroke-width=".3">
<circle cx="319.6" cy="258.6" r=".64"/>
<circle cx="373.5" cy="258.6" r=".64"/>
<circle cx="370.4" cy="188.7" r=".64"/>
<circle cx="370.4" cy="163.3" r=".64"/>
<circle cx="75.1" cy="242.7" r=".64"/>
<circle cx="183" cy="242.7" r=".64"/>
<circle cx="183" cy="239.5" r=".64"/>
<circle cx="68.7" cy="163.3" r=".64"/>
<circle cx="173.5" cy="163.3" r=".64"/>
<circle cx="173.5" cy="160.1" r=".64"/>
<circle cx="110" cy="71.2" r=".64"/>
<circle cx="116.4" cy="71.2" r=".64"/>
<circle cx="122.7" cy="36.3" r=".64"/>
<circle cx="157.6" cy="33.2" r=".64"/>
<circle cx="113.2" cy="20.5" r=".64"/>
<circle cx="129.1" cy="20.5" r=".64"/>
<circle cx="122.7" cy="20.5" r=".64"/>
<circle cx="119.5" cy="20.5" r=".64"/>
<circle cx="287.8" cy="258.6" r=".64"/>
<circle cx="373.5" cy="226.8" r=".64"/>
<circle cx="373.5" cy="239.5" r=".64"/>
<circle cx="154.5" cy="42.7" r=".64"/>
<circle cx="151.3" cy="42.7" r=".64"/>
<circle cx="125.9" cy="61.7" r=".64"/>
<circle cx="125.9" cy="45.9" r=".64"/>
<circle cx="132.2" cy="45.9" r=".64"/>
<circle cx="167.2" cy="118.9" r=".64"/>
<circle cx="176.7" cy="201.4" r=".64"/>
<circle cx="332.3" cy="233.2" r=".64"/>
<circle cx="329.1" cy="230" r=".64"/>
<circle cx="100.5" cy="128.4" r=".64"/>
<circle cx="110" cy="207.8" r=".64"/>
</g>
<g font-size="11.4" fill="#0dab76">
<text x="240.2" y="23.6">PBv1 Pinout</text>
<text x="310" y="118.9">Matrix Header</text>
</g>
<text font-size="11.4" fill="#c90d0c" x="297.3" y="214.1">USB Device</text>
<g font-size="4.6" fill="#c90d0c">
<text x="81.5" y="8.6">1</text>
<text x="138.1" y="8.6">2</text>
<text x="194.7" y="8.6">3</text>
<text x="251.4" y="8.6">4</text>
<text x="308" y="8.6">5</text>
<text x="364.6" y="8.6">6</text>
<text x="50.6" y="37.5">A</text>
<text x="395" y="37.5">A</text>
<text x="50.6" y="90.5">B</text>
<text x="395" y="90.5">B</text>
<text x="50.4" y="143.5">C</text>
<text x="394.9" y="143.5">C</text>
<text x="50.4" y="196.5">D</text>
<text x="394.9" y="196.5">D</text>
<text x="50.6" y="249.6">E</text>
<text x="395" y="249.6">E</text>
</g>
<g font-size="4.5" fill="#0dab76">
<text x="125.9" y="17.3">USB current limiter</text>
<text x="86.5" y="109.4">PRU Signal Shifter (CLK, data)</text>
<text x="82.3" y="185.5">GPIO Signal Shifter (OE, Latch, rows)</text>
</g>
<g font-size="3.7" fill="#808080">
<text x="98.6" y="35.1" transform="rotate(-90 98.6 35.1)">U6</text>
<text x="98.6" y="73.1" transform="rotate(-90 98.6 73.1)">USB-AP2151DWG-7</text>
<text x="143" y="117">U1</text>
<text x="121.1" y="120.2">74LVC4245APW</text>
<text x="331.1" y="137.6">J1</text>
<text x="123.2" y="196.4">U2</text>
<text x="122.4" y="199.5">74LVC4245APW</text>
<text x="272.4" y="220.2">J2</text>
<text x="232.7" y="251.9">J3</text>
</g>
<g font-size="3.5">
<text x="3.9" y="292.1">10/19/24</text>
<text x="18.6" y="292.1">10:32 AM f=1.25 /Users/work-reese/hardware/hobby/Matrix-PB/v1/matrix-adapter-cape/PocketBeagle.sch (Sheet: 1/1)</text>
</g>
<g font-size="3.1" fill="#808080">
<text x="108.4" y="12.2">R4</text>
<text x="108.4" y="18.2">10k</text>
<text x="56.1" y="30">GPIO_B_3V3</text>
<text x="56.1" y="26.8">GPIO_A_3V3</text>
<text x="113.5" y="26.2">.1uF, 6</text>
<text x="122.9" y="26.2">.3VC7</text>
<text x="132.6" y="29.4">10uF, 6.3V</text>
<text x="132.6" y="26.5">C6</text>
<text x="206.5" y="29">P1</text>
<text x="333.5" y="29">P2</text>
<text x="56.1" y="33.2">GPIO_C_3V3</text>
<text x="147.3" y="35.8" transform="rotate(-90 147.3 35.8)">VIN</text>
<text x="221.1" y="33.2">AIN6/GPIO87</text>
<text x="294.2" y="33.2">PWM1A</text>
<text x="348.1" y="33.2">GPIO_A_3V3</text>
<text x="56.1" y="36.3">GPIO_D_3V3</text>
<text x="157.6" y="36.3">USB1.DRVVBUS</text>
<text x="157.6" y="39.5">USB1.VBUS</text>
<text x="221.1" y="39.5">SPI0.CS</text>
<text x="221.1" y="36.3">GPIO89</text>
<text x="294.2" y="39.5">UART4.RX</text>
<text x="294.2" y="36.3">GPIO23</text>
<text x="348.1" y="39.5">GPIO_C_3V3</text>
<text x="348.1" y="36.3">GPIO_B_3V3</text>
<text x="56.1" y="45.9">GPIO_OE_3V3</text>
<text x="56.1" y="42.7">GPIO_LATCH_3V3</text>
<text x="119.5" y="42.7">GND</text>
<text x="144.1" y="45.5" transform="rotate(-90 144.1 45.5)">B1.VIN</text>
<text x="157.6" y="42.7">USB1.VBUS</text>
<text x="157.6" y="45.9">USB1.D_N</text>
<text x="221.1" y="45.9">SPI0.MISO</text>
<text x="221.1" y="42.7">SPI0.CLK</text>
<text x="294.2" y="42.7">UART4.TX</text>
<text x="294.2" y="45.9">I2C1.SCL</text>
<text x="348.1" y="45.9">GPIO52</text>
<text x="348.1" y="42.7">GPIO_D_3V3</text>
<text x="56.1" y="52.2">PRU0.6_CLK_3V3</text>
<text x="144.1" y="49.8" transform="rotate(-90 144.1 49.8)">US</text>
<text x="157.6" y="52.2">USB1.ID</text>
<text x="157.6" y="49">USB1.D_P</text>
<text x="221.1" y="49">SPI0.MOSI</text>
<text x="294.2" y="49">I2C1.SDA</text>
<text x="297.3" y="52.2">VOUT_P2</text>
<text x="348.1" y="52.2">BAT.VIN</text>
<text x="348.1" y="49">PWR.BTN</text>
<text x="56.1" y="58.6">PRU0.1_R1_3V3</text>
<text x="150.3" y="59.2" transform="rotate(-90 150.3 59.2)">G</text>
<text x="150.3" y="56.7" transform="rotate(-90 150.3 56.7)">ND</text>
<text x="157.6" y="58.6">AIN.VREF-</text>
<text x="221.1" y="58.6">AIN.VREF+</text>
<text x="259.2" y="58.6" transform="rotate(-90 259.2 58.6)">G</text>
<text x="259.2" y="56.1" transform="rotate(-90 259.2 56.1)">ND</text>
<text x="265.4" y="55.4" transform="rotate(-90 265.4 55.4)">3.3V</text>
<text x="280.7" y="56.5" transform="rotate(-90 280.7 56.5)">VOUT</text>
<text x="286.9" y="59.2" transform="rotate(-90 286.9 59.2)">GND</text>
<text x="294.2" y="58.6">GPIO65</text>
<text x="348.1" y="55.4">BAT.TEMP</text>
<text x="348.1" y="58.6">GPIO47</text>
<text x="56.1" y="61.7">PRU0.4_B1_3V3</text>
<text x="56.1" y="64.9">PRU0.7_G1_3V3</text>
<text x="137.1" y="62.8">AIN0(1.8V)</text>
<text x="157.6" y="61.7">AIN0(1.8V)</text>
<text x="157.6" y="64.9">AIN1(1.8V)</text>
<text x="221.1" y="61.7">GPIO20</text>
<text x="294.2" y="61.7">GPIO27</text>
<text x="348.1" y="64.9">GPIO_OE_3V3</text>
<text x="348.1" y="61.7">GPIO_LATCH_3V3</text>
<text x="56.1" y="68.1">PRU0.3_R2_3V3</text>
<text x="56.1" y="71.3">PRU0.2_B2_3V3</text>
<text x="129.4" y="67.8">C9</text>
<text x="135.7" y="67.8">C8</text>
<text x="157.6" y="68.1">AIN2(1.8V)</text>
<text x="157.6" y="71.3">AIN3(1.8V)</text>
<text x="221.1" y="71.3">I2C2.SDA</text>
<text x="259.2" y="68.1" transform="rotate(-90 259.2 68.1)">GND</text>
<text x="280.7" y="71.3" transform="rotate(-90 280.7 71.3)">3.3V</text>
<text x="286.9" y="68.7" transform="rotate(-90 286.9 68.7)">GND</text>
<text x="294.2" y="71.3">SPI1.MOSI</text>
<text x="348.1" y="71.3">RESET#</text>
<text x="348.1" y="68.1">GPIO44</text>
<text x="56.1" y="74.4">PRU0.5_G2_3V3</text>
<text x="106.8" y="77.6">GND</text>
<text x="119.9" y="73.8">.1uF</text>
<text x="132.6" y="73.8">100uF, 6.3V</text>
<text x="157.6" y="74.4">AIN4(1.8V)</text>
<text x="157.6" y="77.6">PRU0.7_G1_3V3</text>
<text x="221.1" y="74.4">I2C2.SCL</text>
<text x="221.1" y="77.6">UART0.TX</text>
<text x="265.4" y="72.4" transform="rotate(-90 265.4 72.4)">VOUT</text>
<text x="294.2" y="74.4">SPI1.MISO</text>
<text x="294.2" y="77.6">SPI1.CLK</text>
<text x="348.1" y="74.4">PRU0.6_CLK_3V3</text>
<text x="348.1" y="77.6">PRU0.3_R2_3V3</text>
<text x="157.6" y="84">PRU0.1_R1_3V3</text>
<text x="157.6" y="80.8">PRU0.4_B1_3V3</text>
<text x="221.1" y="84">GPIO26</text>
<text x="221.1" y="80.8">UART0.RX</text>
<text x="294.2" y="80.8">SPI1.CS</text>
<text x="294.2" y="84">GPIO45</text>
<text x="348.1" y="80.8">PRU0.2_B2_3V3</text>
<text x="348.1" y="84">PRU0.5_G2_3V3</text>
<text x="157.6" y="87.1">PRU1.10</text>
<text x="221.1" y="87.1">PWM0A</text>
<text x="276.8" y="88.2">AIN5(3.3V)</text>
<text x="294.2" y="87.1">AIN5(3.3V)</text>
<text x="348.1" y="87.1">AIN7(1.8V)</text>
<text x="164" y="112.5" transform="rotate(-90 164 112.5)">+5V</text>
<text x="97.3" y="114.9">3.3V</text>
<text x="81.5" y="137.9">PRU0.6_CLK_3V3</text>
<text x="157.6" y="134.7">CLK_5V</text>
<text x="157.6" y="141.1">R1_5V</text>
<text x="81.5" y="144.3">PRU0.1_R1_3V3</text>
<text x="81.5" y="147.4">PRU0.4_B1_3V3</text>
<text x="157.6" y="147.4">G1_5V</text>
<text x="157.6" y="144.3">B1_5V</text>
<text x="313.2" y="144.3">R1_5V</text>
<text x="351.3" y="144.3">G1_5V</text>
<text x="81.5" y="150.6">PRU0.7_G1_3V3</text>
<text x="81.5" y="153.8">PRU0.3_R2_3V3</text>
<text x="157.6" y="153.8">B2_5V</text>
<text x="157.6" y="150.6">R2_5V</text>
<text x="313.2" y="150.6">B1_5V</text>
<text x="81.5" y="157">PRU0.2_B2_3V3</text>
<text x="81.5" y="160.1">PRU0.5_G2_3V3</text>
<text x="157.6" y="157">G2_5V</text>
<text x="205.3" y="160.1">CLK_5V</text>
<text x="313.2" y="157">R2_5V</text>
<text x="351.3" y="157">G2_5V</text>
<text x="205.3" y="166.5">B1_5V</text>
<text x="205.3" y="163.3">R1_5V</text>
<text x="313.2" y="163.3">B2_5V</text>
<text x="65" y="172.8">GND</text>
<text x="205.3" y="169.7">G1_5V</text>
<text x="205.3" y="172.8">R2_5V</text>
<text x="313.2" y="169.7">A_5V</text>
<text x="351.3" y="169.7">B_5V</text>
<text x="169.7" y="176">GND</text>
<text x="205.3" y="179.2">G2_5V</text>
<text x="205.3" y="176">B2_5V</text>
<text x="313.2" y="176">C_5V</text>
<text x="351.3" y="176">D_5V</text>
<text x="313.2" y="182.4">CLK_5V</text>
<text x="351.3" y="182.4">LATCH_5V</text>
<text x="106.8" y="191.1">3.3V</text>
<text x="202.1" y="191.9">B_5V</text>
<text x="202.1" y="188.7">A_5V</text>
<text x="313.2" y="188.7">OE_5V</text>
<text x="173.5" y="195.1" transform="rotate(-90 173.5 195.1)">+5V</text>
<text x="202.1" y="195.1">C_5V</text>
<text x="202.1" y="198.2">D_5V</text>
<text x="367.2" y="198.2">GND</text>
<text x="202.1" y="204.6">LATCH_5V</text>
<text x="164" y="214.1">A_5V</text>
<text x="202.1" y="210.9">OE_5V</text>
<text x="87.8" y="220.5">GPIO_B_3V3</text>
<text x="87.8" y="217.3">GPIO_A_3V3</text>
<text x="164" y="217.3">B_5V</text>
<text x="367.3" y="216.5">VIN.USB</text>
<text x="87.8" y="226.8">GPIO_C_3V3</text>
<text x="164" y="223.6">C_5V</text>
<text x="164" y="226.8">D_5V</text>
<text x="321.9" y="224.4">FB1</text>
<text x="351.3" y="226.8">USB1.VBUS</text>
<text x="87.8" y="230">GPIO_D_3V3</text>
<text x="164" y="233.2">LATCH_5V</text>
<text x="335.4" y="233.2">USB1.D_P</text>
<text x="335.4" y="230">USB1.D_N</text>
<text x="356.4" y="231.1">USB1.D_N</text>
<text x="87.8" y="239.5">GPIO_OE_3V3</text>
<text x="87.8" y="236.3">GPIO_LATCH_3V3</text>
<text x="164" y="236.3">OE_5V</text>
<text x="356.4" y="234.3">USB1.D_P</text>
<text x="218" y="242.7" transform="rotate(-90 218 242.7)">+5V</text>
<text x="377" y="251.6">.1uF, 6.3V</text>
<text x="377" y="248.7">C4</text>
<text x="71.3" y="252.2">GND</text>
<text x="179.3" y="252.2">GND</text>
<text x="299.7" y="256.2">FB2</text>
<text x="316.4" y="268.1">GND</text>
<text x="217.4" y="271.3">GND</text>
<text x="283.2" y="270.5">CGND</text>
<text x="370.4" y="271.3">GND</text>
</g>
<g font-size="3.1" fill="#0dab76">
<text x="65.6" y="111.9">VA &gt; VB</text>
<text x="65.6" y="115.3">OE is enable low</text>
<text x="65.6" y="118.6">DIR:</text>
<text x="71.7" y="121.9">Low B -&gt; A (x)</text>
<text x="71.7" y="125.2">High A -&gt;B</text>
</g>
<g font-size="2.7" fill="#808080">
<text x="106.4" y="27.1" transform="rotate(-90 106.4 27.1)">3</text>
<text x="109.6" y="27.1" transform="rotate(-90 109.6 27.1)">4</text>
<text x="112.8" y="27.1" transform="rotate(-90 112.8 27.1)">5</text>
<text x="114.2" y="35.6" transform="rotate(-90 114.2 35.6)">IN</text>
<text x="200.8" y="32.7">1</text>
<text x="200.8" y="35.9">3</text>
<text x="214.5" y="32.7">2</text>
<text x="214.5" y="35.9">4</text>
<text x="327.8" y="32.7">1</text>
<text x="327.8" y="35.9">3</text>
<text x="341.5" y="32.7">2</text>
<text x="341.5" y="35.9">4</text>
<text x="107.8" y="38.1" transform="rotate(-90 107.8 38.1)">FLG</text>
<text x="111" y="36.6" transform="rotate(-90 111 36.6)">EN</text>
<text x="200.8" y="39.1">5</text>
<text x="214.5" y="39.1">6</text>
<text x="327.8" y="39.1">5</text>
<text x="341.5" y="39.1">6</text>
<text x="200.8" y="42.2">7</text>
<text x="200.8" y="45.4">9</text>
<text x="214.5" y="42.2">8</text>
<text x="214.5" y="45.4">10</text>
<text x="327.8" y="42.2">7</text>
<text x="327.8" y="45.4">9</text>
<text x="341.5" y="42.2">8</text>
<text x="341.5" y="45.4">10</text>
<text x="199.4" y="51.8">13</text>
<text x="199.6" y="48.6">11</text>
<text x="214.5" y="48.6">12</text>
<text x="214.5" y="51.8">14</text>
<text x="326.4" y="51.8">13</text>
<text x="326.5" y="48.6">11</text>
<text x="341.5" y="48.6">12</text>
<text x="341.5" y="51.8">14</text>
<text x="111" y="58.8" transform="rotate(-90 111 58.8)">GND</text>
<text x="114.2" y="58.8" transform="rotate(-90 114.2 58.8)">OUT</text>
<text x="199.4" y="54.9">15</text>
<text x="199.4" y="58.1">17</text>
<text x="214.5" y="54.9">16</text>
<text x="214.5" y="58.1">18</text>
<text x="326.4" y="54.9">15</text>
<text x="326.4" y="58.1">17</text>
<text x="341.5" y="54.9">16</text>
<text x="341.5" y="58.1">18</text>
<text x="199.4" y="61.3">19</text>
<text x="199.4" y="64.5">21</text>
<text x="214.5" y="61.3">20</text>
<text x="214.5" y="64.5">22</text>
<text x="326.4" y="61.3">19</text>
<text x="326.4" y="64.5">21</text>
<text x="341.5" y="61.3">20</text>
<text x="341.5" y="64.5">22</text>
<text x="109.6" y="66.2" transform="rotate(-90 109.6 66.2)">2</text>
<text x="112.8" y="66.2" transform="rotate(-90 112.8 66.2)">1</text>
<text x="199.4" y="67.6">23</text>
<text x="199.4" y="70.8">25</text>
<text x="214.5" y="67.6">24</text>
<text x="214.5" y="70.8">26</text>
<text x="326.4" y="67.6">23</text>
<text x="326.4" y="70.8">25</text>
<text x="341.5" y="67.6">24</text>
<text x="341.5" y="70.8">26</text>
<text x="199.4" y="74">27</text>
<text x="199.4" y="77.2">29</text>
<text x="214.5" y="74">28</text>
<text x="214.5" y="77.2">30</text>
<text x="326.4" y="74">27</text>
<text x="326.4" y="77.2">29</text>
<text x="341.5" y="74">28</text>
<text x="341.5" y="77.2">30</text>
<text x="199.4" y="80.3">31</text>
<text x="199.4" y="83.5">33</text>
<text x="214.5" y="80.3">32</text>
<text x="214.5" y="83.5">34</text>
<text x="326.4" y="80.3">31</text>
<text x="326.4" y="83.5">33</text>
<text x="341.5" y="80.3">32</text>
<text x="341.5" y="83.5">34</text>
<text x="199.4" y="86.7">35</text>
<text x="214.5" y="86.7">36</text>
<text x="326.4" y="86.7">35</text>
<text x="341.5" y="86.7">36</text>
<text x="110.5" y="131.1">23</text>
<text x="110.5" y="128">24</text>
<text x="119.3" y="129.4">VCCB</text>
<text x="137.7" y="129.4">VCCA</text>
<text x="151" y="128">1</text>
<text x="151" y="131.1">2</text>
<text x="110.5" y="137.5">21</text>
<text x="110.5" y="134.3">22</text>
<text x="119.3" y="135.7">OE</text>
<text x="119.3" y="132.5">VCCB_2</text>
<text x="140.6" y="132.5">DIR</text>
<text x="141.9" y="135.7">A0</text>
<text x="151" y="134.3">3</text>
<text x="151" y="137.5">4</text>
<text x="110.5" y="143.8">19</text>
<text x="110.5" y="140.7">20</text>
<text x="119.3" y="142">B1</text>
<text x="119.3" y="138.9">B0</text>
<text x="141.9" y="138.9">A1</text>
<text x="141.9" y="142">A2</text>
<text x="151" y="140.7">5</text>
<text x="151" y="143.8">6</text>
<text x="327.8" y="143.8">1</text>
<text x="344.7" y="143.8">2</text>
<text x="110.5" y="147">18</text>
<text x="119.3" y="148.4">B3</text>
<text x="119.3" y="145.2">B2</text>
<text x="141.9" y="145.2">A3</text>
<text x="141.9" y="148.4">A4</text>
<text x="151" y="147">7</text>
<text x="110.5" y="153.4">16</text>
<text x="110.5" y="150.2">17</text>
<text x="119.3" y="154.7">B5</text>
<text x="119.3" y="151.6">B4</text>
<text x="141.9" y="151.6">A5</text>
<text x="141.9" y="154.7">A6</text>
<text x="151" y="150.2">8</text>
<text x="151" y="153.4">9</text>
<text x="327.8" y="150.2">3</text>
<text x="344.7" y="150.2">4</text>
<text x="110.5" y="159.7">14</text>
<text x="110.5" y="156.5">15</text>
<text x="119.3" y="161.1">B7</text>
<text x="119.3" y="157.9">B6</text>
<text x="136.2" y="161.1">GND_2</text>
<text x="141.9" y="157.9">A7</text>
<text x="151" y="156.5">10</text>
<text x="151" y="159.7">11</text>
<text x="327.8" y="156.5">5</text>
<text x="344.7" y="156.5">6</text>
<text x="110.5" y="162.9">13</text>
<text x="119.3" y="164.3">GND</text>
<text x="136.2" y="164.3">GND_3</text>
<text x="151" y="162.9">12</text>
<text x="327.8" y="162.9">7</text>
<text x="344.7" y="162.9">8</text>
<text x="327.8" y="169.2">9</text>
<text x="344.7" y="169.2">10</text>
<text x="326.5" y="175.6">11</text>
<text x="344.7" y="175.6">12</text>
<text x="326.4" y="181.9">13</text>
<text x="344.7" y="181.9">14</text>
<text x="326.4" y="188.3">15</text>
<text x="344.7" y="188.3">16</text>
<text x="116.8" y="207.3">24</text>
<text x="125.6" y="208.7">VCCB</text>
<text x="144.1" y="208.7">VCCA</text>
<text x="157.4" y="207.3">1</text>
<text x="116.8" y="213.7">22</text>
<text x="116.8" y="210.5">23</text>
<text x="125.6" y="215.1">OE</text>
<text x="125.6" y="211.9">VCCB_2</text>
<text x="146.9" y="211.9">DIR</text>
<text x="148.3" y="215.1">A0</text>
<text x="157.4" y="210.5">2</text>
<text x="157.4" y="213.7">3</text>
<text x="116.8" y="220">20</text>
<text x="116.8" y="216.8">21</text>
<text x="125.6" y="221.4">B1</text>
<text x="125.6" y="218.2">B0</text>
<text x="148.3" y="218.2">A1</text>
<text x="148.3" y="221.4">A2</text>
<text x="157.4" y="216.8">4</text>
<text x="157.4" y="220">5</text>
<text x="116.8" y="226.4">18</text>
<text x="116.8" y="223.2">19</text>
<text x="125.6" y="227.8">B3</text>
<text x="125.6" y="224.6">B2</text>
<text x="148.3" y="224.6">A3</text>
<text x="148.3" y="227.8">A4</text>
<text x="157.4" y="223.2">6</text>
<text x="157.4" y="226.4">7</text>
<text x="278" y="226.4">VUSB</text>
<text x="116.8" y="232.7">16</text>
<text x="116.8" y="229.5">17</text>
<text x="125.6" y="230.9">B4</text>
<text x="148.3" y="230.9">A5</text>
<text x="157.4" y="229.5">8</text>
<text x="157.4" y="232.7">9</text>
<text x="278" y="229.5">D-</text>
<text x="278" y="232.7">D+</text>
<text x="116.8" y="239.1">14</text>
<text x="116.8" y="235.9">15</text>
<text x="125.6" y="237.3">B6</text>
<text x="125.6" y="234.1">B5</text>
<text x="148.3" y="234.1">A6</text>
<text x="148.3" y="237.3">A7</text>
<text x="157.4" y="235.9">10</text>
<text x="157.4" y="239.1">11</text>
<text x="278" y="235.9">GND</text>
<text x="116.8" y="242.2">13</text>
<text x="125.6" y="243.6">GND</text>
<text x="125.6" y="240.5">B7</text>
<text x="142.6" y="240.5">GND_2</text>
<text x="142.6" y="243.6">GND_3</text>
<text x="157.4" y="242.2">12</text>
<text x="343" y="245.4">1</text>
<text x="364.5" y="245.4">6</text>
<text x="343" y="248.6">2</text>
<text x="343" y="251.8">3</text>
<text x="347.9" y="246.8">D+</text>
<text x="347.9" y="250">D-</text>
<text x="353.8" y="246.8">VBUS</text>
<text x="357.2" y="250">NC</text>
<text x="364.5" y="251.8">4</text>
<text x="364.5" y="248.6">5</text>
<text x="347.9" y="253.2">ID</text>
<text x="355.1" y="253.2">GND</text>
<text x="229.4" y="258.1">1</text>
<text x="229.4" y="261.3">2</text>
<text x="268.3" y="258.7" transform="rotate(-90 268.3 258.7)">BODY_1*2</text>
</g>
<g font-size="1.8" fill="#808080">
<text x="345" y="241.7">U3</text>
<text x="345" y="257.9">TPD4S012DRY</text>
</g>
</svg>
